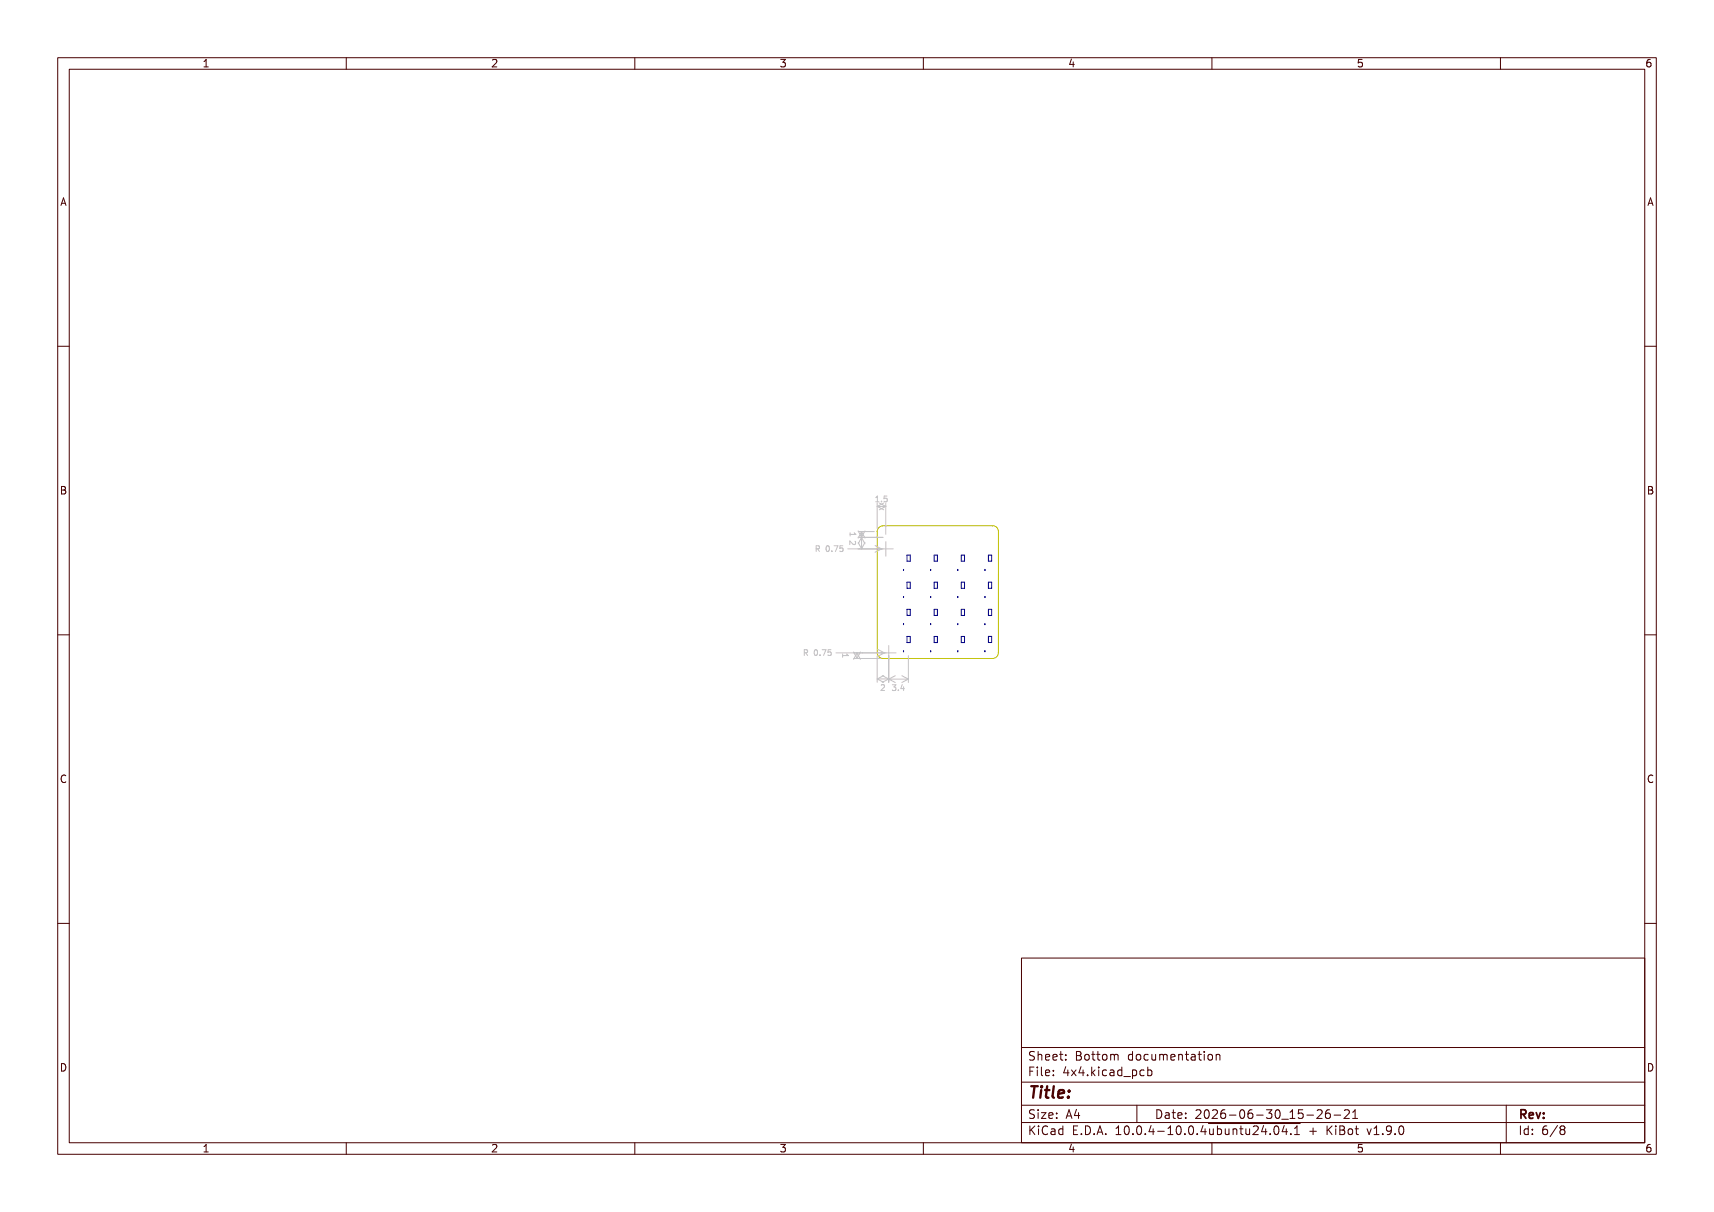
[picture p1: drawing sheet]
<svg xmlns="http://www.w3.org/2000/svg" width="297mm" height="210mm" viewBox="0 0 297 210" stroke-linecap="round" stroke-linejoin="round" font-family="sans-serif">
<g fill="none" stroke="#000084" stroke-width=".17">
<path d="M156.5 98.7l.1 .1M157.2 96.2h.5v1h-.5zM161.2 98.7l.1 .1M161.9 96.2h.5v1h-.5zM165.9 98.7l.1 .1M166.6 96.2h.5v1h-.5zM170.6 98.7l.1 .1M171.3 96.2h.5v1h-.5zM156.5 103.4h.1M156.5 112.8h.1M156.5 108.1l.1 .1M156.6 103.4v.1"/>
<path d="M156.6 112.8v.1M157.2 110.3h.5v1h-.5zM157.2 100.9h.5v1h-.5zM157.2 105.6h.5v1h-.5zM161.2 103.4l.1 .1M161.2 108.1l.1 .1M161.2 112.8l.1 .1M161.3 103.5h.1M161.3 112.9h.1M161.9 110.3h.5v1h-.5zM161.9 100.9h.5v1h-.5zM161.9 105.6h.5v1h-.5z"/>
<path d="M165.9 108.1l.1 .1M165.9 103.4h.1M165.9 112.8h.1M166 103.4v.1M166 112.8v.1M166.6 100.9h.5v1h-.5zM166.6 105.6h.5v1h-.5zM166.6 110.3h.5v1h-.5zM170.6 112.7l.1 .2M170.6 103.4l.1 .1M170.6 108.1l.1 .1M170.7 112.9h.1"/>
<path d="M170.7 103.5h.1M171.3 100.9h.5v1h-.5zM171.3 105.6h.5v1h-.5zM171.3 110.3h.5v1h-.5z"/>
</g>
<path d="M152.3 91.4l.7-.3h19a1 1 0 0 1 1 1v21a1 1 0 0 1-1 1h-19a1 1 0 0 1-1-1v-21z" fill="none" stroke="#c2c200" stroke-width=".17"/>
<g fill="none" stroke="#c2c2c2" stroke-width=".17">
<path d="M141.4 95.1l.5-.1 .1-.3-.6-.1v1M141.7 95.1l.3 .5M143.2 94.7l.2-.1a.53 .53 0 0 1 .3 .5 .53 .53 0 0 1-.3 .5l-.3-.4zM144.1 95.5v.1M144.5 94.6h.7l-.4 1M146 94.6h-.4l-.1 .4h.5v.5l-.1 .1-.4-.1M146.9 95.1h7.9M147.3 92.3v.6M148 92.3l.3 .3h-1M148.2 93.8l.1 .4-.3 .2-.7-.7v.7M148.7 93.1h4.3M148.7 92.1h2.8"/>
<path d="M148.7 92l1.2 2.2M148.7 94l.6 1.1M149.3 92.1v3M149.3 92.1l-.6 1.1M149.3 92.1l.6 1.1M149.9 92l-1.2 2.2M149.9 94l-.6 1.1M151.6 94.5l1.2 .6-1.2 .6M151.7 86.2l.3-.3v1M151.7 86.9h.6M152 87.2v4.4M152 87.8h1.5"/>
<path d="M152 87.8l1.1 .5M152.4 87.2l1.1 .6M152.7 86.9h.1M153.1 87.2l-1.1 .6M153.5 87.2v5.4M153.5 87.8l-1.1 .5M153.5 93.8v2.6M153.7 85.9h-.5v.5h.4l.1 .5h-.1h-.4M139.4 113.1h.4l.1-.4-.5-.1v1M139.6 113.1l.3 .5M141.2 112.7l.1-.1a.53 .53 0 0 1 .4 .5 .53 .53 0 0 1-.4 .5l-.2-.4zM142.1 113.5v.1"/>
<path d="M142.5 112.6h.6l-.4 1M144 112.6h-.5v.5l.4-.1 .1 .5-.2 .1-.3-.1M144.9 113.1h10.4M146 113.3v.6M146.7 113.3l.3 .3h-1M147.9 114.1h4.6M147.9 113l.6 1.1M148.5 113.1v1M148.5 113.1l-.6 1.2M148.5 113.1l.6 1.2M149.1 113l-.6 1.1M152 113.6v4.6"/>
<path d="M152 117.6l5.4 .1M152 117.6l1.1 .6M152.1 112.5l1.2 .6-1.2 .6M152.7 118.7l.4-.1 .2 .3-.6 .7h.6M152.9 117.1l2.2 1.2M153.1 117.1l-1.1 .5M154 111.9v6.4M154.6 118.7h.6l-.3 .3 .3 .1v.5l-.1 .1-.5-.1M155.1 117.1l-2.2 1.1M155.7 119.6v.1M156.3 117.1l1.1 .6M156.3 118.6l-.2 .7h.6"/>
<path d="M156.6 119v.7M157.4 113.6v4.7M157.4 117.7l-1.1 .6"/>
</g>
<g fill="none" stroke="#480000" stroke-width=".17">
<path d="M10 10h277v190h-277zM12 12h273v186h-273zM35.3 11.6h.8M35.3 10.7l.4-.4v1.3M60 10v2M85.3 10.4l.5-.1 .3 .4-.8 .9h.8M110 10v2M135.3 10.3h.8l-.4 .5 .3 .1v.6l-.2 .1-.5-.1M160 10v2M185.7 10.2l-.4 1h.9M186 10.7v.9M210 10v2"/>
<path d="M236 10.3h-.6l-.1 .6 .2-.1 .5 .1 .1 .1-.1 .5-.2 .1-.5-.1M260 10v2M286 10.3l-.4 .1a.87 .87 0 0 0 0 1.2l.4-.1 .1-.5-.3-.2-.3 .1-.2 .1M10.6 35.6l.4-1.3 .4 1.3M10.7 35.2h.6M285.6 35.6l.4-1.3 .4 1.3M285.7 35.2h.6M10 60h2M285 60h2M10.7 84.3l.6 .1v.3l-.2 .2a.35 .35 0 0 1 .3 .3 .35 .35 0 0 1-.2 .4h-.5zM10.7 84.9h.4M285.7 84.3l.6 .1v.3l-.2 .2a.35 .35 0 0 1 .3 .3 .35 .35 0 0 1-.2 .4h-.5z"/>
<path d="M285.7 84.9h.4M10 110h2M285 110h2M11.4 134.4a.62 .62 0 0 0-.9 .5 .62 .62 0 0 0 .7 .7l.2-.1M286.4 134.4a.62 .62 0 0 0-.9 .5 .62 .62 0 0 0 .7 .7l.2-.1M10 160h2M285 160h2M177 166h108v32h-108zM10.7 184.3a.66 .66 0 0 1 .7 .6 .66 .66 0 0 1-.7 .7zM35.3 198.7l.4-.4v1.3M35.3 199.6h.8M60 198v2"/>
<path d="M85.3 198.4l.5-.1 .3 .4-.8 .9h.8M110 198v2M135.3 198.3h.8l-.4 .5 .3 .1v.6l-.2 .1-.5-.1M160 198v2M177 194.5h108M177 191.5h108M177 187.5h108M177 181.5h108M178.5 195.1v1.5M178.5 185.6h.5M178.7 195.7l.6 .9M179.2 184.9h-.7v1.5"/>
<path d="M179.2 192.4l-.5-.1-.2 .1v.5l.6 .3 .1 .3-.2 .3-.6-.1M179.2 182.3l-.5-.1-.2 .1v.5l.6 .3 .1 .3-.2 .3-.6-.1M179.3 195.1l-.8 .9M179.7 184.9v.1M179.7 185.4v1M179.9 182.2v1.5M179.9 192.3v.1M179.9 192.8v1M179.9 182.8l.2-.1 .4 .1v.9M180 195.1v.1M180 195.6v1M180.5 192.8h.7l-.7 1h.7"/>
<path d="M180.5 184.9v1.3l.2 .2M181.2 183.2l.7-.1-.1-.3-.4-.1-.2 .2v.7h.6M181.2 185.9l.7-.2-.1-.2-.4-.1-.2 .2v.7h.6M181.5 195.2a.6 .6 0 0 0-.7 0 .6 .6 0 0 0-.2 .8 .56 .56 0 0 0 .3 .5 .56 .56 0 0 0 .6 0M181.7 193.3l.8-.1-.1-.3-.4-.1-.3 .2 .1 .7h.6M182.2 195.7h.5l.1 .9M182.5 183.2l.7-.1-.1-.3-.4-.1-.2 .2v.7h.6M182.5 186.3v.1M182.5 185.5v.1M182.8 196h-.5a.29 .29 0 0 0-.2 .3 .29 .29 0 0 0 .2 .3l.5-.1M183.1 193.7v.1M183.1 192.9v.1"/>
<path d="M183.6 182.7h.6M183.8 182.2v1.3l.4 .2M184.2 195.7l-.5-.1-.2 .3v.4l.1 .2h.6M184.2 195.1v1.5M184.7 184.8l-.4 1.1h.9M184.7 183.6v.1M184.7 182.8v.1M184.7 193.8l.5-1.5 .5 1.5M184.9 193.4h.7M185 185.4v1M185.7 198.2l-.4 1h.9M185.7 185.4l.8 1"/>
<path d="M186 198.7v.9M186 195.8h.5M186.5 185.4l-.8 1M186.5 182.2h.5l.2 .1 .1 .3-.3 .3a.4 .4 0 0 1 .4 .4 .4 .4 0 0 1-.3 .4h-.6zM186.5 192.2l-.3 1.1h.9M186.5 182.9h.5M186.7 195.1h-.7v1.5h.7M186.9 192.8v1M187.3 184.8l-.3 1.1h.9M187.4 196.5v.1M187.7 185.4v1M188 182.8l.2-.1 .5 .1v.6l-.1 .2-.4 .1-.2-.1z"/>
<path d="M188.1 195.1a.76 .76 0 0 1 .9 .7 .76 .76 0 0 1-.9 .8zM188.5 186.3v.1M189.2 184.9v1.5M189.2 182.7h.5M189.3 185.8l.4 .6M189.4 182.2v1.3l.3 .2M189.6 196.5v.1M189.7 185.4l-.5 .6M190 182.7h.6M190.1 196.6l.5-1.5 .5 1.5M190.2 196.2h.8M190.2 182.2v1.3l.4 .2"/>
<path d="M190.4 184.9v.1M190.4 185.4v1M191.1 182.8l.2-.1 .4 .1 .1 .6-.1 .2-.4 .1-.2-.1zM191.6 196.5v.1M191.7 185.5l-.4-.1-.3 .3v.4l.2 .2h.5M192.4 185.5h.6v.9M192.5 182.8l.4-.1 .2 .2M192.5 182.7v1M193 185.7l-.5 .1a.29 .29 0 0 0-.2 .3 .29 .29 0 0 0 .2 .3l.5-.1M193.1 182.9l.2-.2 .4 .1v.9M193.1 182.9v.8M193.4 196.6h.8"/>
<path d="M193.4 195.5l.4-.4v1.5M194.4 185.5l-.4-.1-.3 .3v.4l.1 .2h.6M194.4 184.9v1.5M194.7 186.5h1.2M195 195.2l.2-.1a.81 .81 0 0 1 .3 1.4l-.2 .1a.81 .81 0 0 1-.3-1.4zM196.2 185.5l.5-.1 .3 .3v.4l-.2 .2h-.6M196.2 182.2v1.5M196.2 185.4v1.5M196.2 182.8l-.4-.1-.3 .3v.4l.2 .2h.5M196.3 196.5v.1M197 191.5v3M197 182.8l.4-.1 .3 .3v.4l-.3 .3-.4-.1-.1-.2v-.4z"/>
<path d="M197.1 195.2l.2-.1a.81 .81 0 0 1 .4 1.4l-.2 .1a.81 .81 0 0 1-.4-1.4zM198.2 185.5l-.4-.1-.3 .3v.4l.2 .2h.5M198.5 196.5v.1M198.9 185.5l.4-.1 .3 .3v.4l-.1 .2h-.6M198.9 184.9v1.5M199 182.8l-.5-.1-.3 .3v.4l.2 .2h.6M199.5 195l-.4 1.1h.9M199.6 182.7l.1 .9 .3 .1 .2-.1M199.8 195.6v1M200.2 182.7v1M200.5 192.3a.76 .76 0 0 1 .8 .7 .76 .76 0 0 1-.8 .8zM200.6 196h1.1"/>
<path d="M201 182.8l.4-.1 .2 .2M201 182.7v1M201.6 182.9l.2-.2 .4 .1v.9M201.6 182.9v.8M202 192.9h.5l.1 .9M202.4 196.6h.8M202.4 195.5l.4-.4v1.5M202.6 193.2h-.5a.29 .29 0 0 0-.2 .3 .29 .29 0 0 0 .2 .3l.5-.1M202.9 183.2l.7-.1-.1-.3-.4-.1-.2 .2 .1 .7h.5M203.1 192.8h.6M203.3 192.3v1.3l.4 .2M204 195.2l.2-.1a.81 .81 0 0 1 .6 .6 .81 .81 0 0 1-.3 .8l-.2 .1a.81 .81 0 0 1-.3-1.4z"/>
<path d="M204.1 193.3l.7-.1-.1-.3-.4-.1-.2 .2 .1 .7h.5M204.2 182.8l.3-.1 .3 .1 .1 .9M204.2 182.7v1M205.3 196.5v.1M205.4 182.7h.6M205.5 193.7v.1M205.5 192.9v.1M205.6 182.2v1.3l.4 .2M206.1 195.2l.2-.1a.81 .81 0 0 1 .4 1.4l-.2 .1a.81 .81 0 0 1-.4-1.4zM206.5 182.8h.5l.1 .9M207.1 183.1h-.5a.29 .29 0 0 0-.2 .3 .29 .29 0 0 0 .2 .3l.5-.1M207.2 192.4l.3-.1h.3l.2 .1 .1 .3-.1 .2-.8 .9h.9"/>
<path d="M207.5 196.5v.1M207.6 182.7h.6M207.8 182.2v1.3l.4 .2M208.5 195l-.4 1.1h.9M208.7 182.2v.1M208.7 182.7v1M208.8 195.6v1M208.9 192.4l.1-.1a.82 .82 0 0 1 .6 .6 .82 .82 0 0 1-.3 .8l-.1 .1a.81 .81 0 0 1-.6-.6 .81 .81 0 0 1 .3-.8zM209.4 194.7h15.9M209.5 182.8l.3-.1 .3 .3v.4l-.3 .3-.3-.1-.2-.2v-.4zM209.6 195.6l.1 .9 .3 .1 .2-.1M210 198v2"/>
<path d="M210.1 192.4l.2-.1h.4l.2 .1 .1 .3-1 1.1h1M210.2 195.6v1M210.7 182.8l.3-.1 .3 .1 .1 .9M210.7 182.7v1M211 195.1v1.5M211 195.7l.4-.1 .3 .3v.4l-.2 .2h-.5M212.2 192.3a.6 .6 0 0 0-.7 .6v.6l.2 .2 .4 .1 .2-.1 .1-.5-.2-.3h-.4l-.3 .3M212.3 195.6l.1 .9 .3 .1 .3-.1M213 195.6v1M213 193.2h1.2M213.7 195.7l.2-.1 .3 .1 .1 .9M213.7 195.6v1"/>
<path d="M214.8 195.6h.6M215 192.4l.2-.1a.82 .82 0 0 1 .6 .6 .82 .82 0 0 1-.3 .8l-.2 .1a.81 .81 0 0 1-.3-1.4zM215 195.1v1.3l.4 .2M215.9 195.6l.1 .9 .3 .1 .2-.1M216.5 195.6v1M217 192.3a.6 .6 0 0 0-.8 .6v.6l.2 .2 .4 .1 .2-.1 .1-.5-.1-.3h-.5l-.3 .3M217.2 195.2l.2-.1h.3l.3 .1v.3v.2l-.9 .9h.9M217.7 193.2h1.2M219 195l-.4 1.1h.9M219.3 195.6v1M219.5 192.3h.9l-.5 .6 .4 .1v.7l-.2 .1h-.4l-.2-.1M220.1 196.5v.1"/>
<path d="M221 195.2l.1-.1a.81 .81 0 0 1 .6 .6 .81 .81 0 0 1-.3 .8l-.2 .1a.82 .82 0 0 1-.5-.6 .82 .82 0 0 1 .3-.8zM221.1 192.4l.2-.1a.82 .82 0 0 1 .6 .6 .82 .82 0 0 1-.3 .8l-.1 .1a.81 .81 0 0 1-.4-1.4zM222.1 193.9h1.1M222.5 195l-.3 1.1h.9M222.9 195.6v1M223.5 193.8h.9M223.5 192.7l.5-.4v1.5M223.7 196.5v.1M224.3 196.6h.9M224.3 195.5l.4-.4v1.5M225.7 192.3h-.7v.7l.2-.1h.5l.1 .3-.1 .5-.2 .1h-.3l-.2-.1M226.5 193.2h1.1"/>
<path d="M227 196h1.1M227.5 195.4v1.2M228.2 192.4l.3-.1h.3l.2 .1 .1 .3-.1 .2-.8 .9h.9M230 195.1v1.5M230.2 195.7l.6 .9M230.4 192.3a.59 .59 0 0 0-.7 .6v.6l.1 .2 .4 .1 .3-.1v-.5l-.1-.3h-.4l-.3 .3M230.8 195.1l-.8 .9M231.2 193.2h1.1M231.5 195.1v.1M231.5 195.6v1M232.2 195.1h.5l.2 .1 .1 .3-.3 .3a.4 .4 0 0 1 .3 .4 .4 .4 0 0 1-.3 .4h-.5zM232.2 195.8h.5"/>
<path d="M233 192.4l.2-.1h.3l.2 .1 .1 .3-.9 1.1h.9M233.7 195.7l.4-.1 .3 .3v.4l-.3 .3-.4-.1-.1-.2v-.4zM234.4 193.8h.8M234.4 192.7l.4-.4v1.5M234.8 195.6h.6M235 195.1v1.3l.4 .2M236 198.3h-.6l-.1 .6 .2-.1 .5 .1 .1 .1-.1 .5-.2 .1-.5-.1M236.9 195.6l.3 1 .4-1M238.1 196.6h.9M238.1 195.5l.4-.4v1.5M239.6 196.5v.1M241.1 195.7l-.3 .3h-.3l-.3-.3v-.3l.2-.2 .4-.1 .2 .1a.99 .99 0 0 1-.3 1.4h-.3"/>
<path d="M241.7 196.5v.1M242.5 195.2l.2-.1a.81 .81 0 0 1 .6 .6 .81 .81 0 0 1-.3 .8l-.1 .1a.81 .81 0 0 1-.4-1.4zM260 198v2M261 191.5v6.5M263.5 195.1v1.5M264.8 195.7l-.4-.1-.3 .3v.4l.1 .2h.6M264.8 195.1v1.5M265.5 196.5v.1M265.5 195.7v.1M268 195.1a.6 .6 0 0 0-.7 .6v.6l.2 .2 .4 .1 .2-.1 .1-.5-.2-.3h-.4l-.3 .3M269.9 195l-1.3 2M270.6 195.7l-.3 .3 .1 .5 .2 .1 .4-.1 .2-.2-.1-.4-.2-.2"/>
<path d="M270.6 195.7l-.3-.3 .3-.3 .4 .1 .2 .2-.3 .3M270.6 195.7h.3M285.7 184.3a.66 .66 0 0 1 .7 .6 .66 .66 0 0 1-.7 .7zM286 198.3l-.4 .1a.87 .87 0 0 0 0 1.2l.4-.1 .1-.5-.3-.2-.3 .1-.2 .1"/>
</g>
<path d="M263.6 193.1l.7-.1 .1-.2-.1-.4-.2-.1h-.5v1.5M263.9 193.1l.5 .7M265 193.3l.7-.2-.1-.2-.4-.1-.2 .2 .1 .7h.5M266.2 192.8l.4 1 .3-1M267.5 193.6v.2M267.5 192.9v.1" fill="none" stroke="#480000" stroke-width=".3"/>
<g fill="none" stroke="#480000" stroke-width=".4">
<path d="M178.7 188.2h1.1M179.3 188.2l-.3 2M180.4 188.9l-.1 1.3M180.5 188.2l-.1 .1 .1 .1M180.5 188.2l.1 .1-.1 .1M180.5 188.2v.2M181.1 188.9h.7M181.5 188.2l-.3 1.7 .1 .2 .4 .1M182.6 188.2l-.2 1.7 .2 .3M183.4 189.5l1-.1-.1-.4-.2-.1-.5 .1-.3 .9 .3 .3 .6-.1M185.1 190l.1 .1-.1 .1M185.1 190l-.1 .1 .1 .1"/>
<path d="M185.1 190v.2M185.3 189l-.1 .2M185.3 189v.1l-.1 .1M185.3 189l-.1 .1v.1"/>
</g>
<text font-size="2.7" fill="#fff" x="178" y="190.3">Title:</text>
<g font-size="2" fill="#fff">
<text x="178" y="183.8">Sheet: Bottom documentation</text>
<text x="178" y="186.5">File: 4x4.kicad_pcb</text>
<text x="178" y="193.9">Size: A4</text>
<text x="178" y="196.7">KiCad E.D.A. 10.0.4-10.0.4~{ubuntu24.04.1} + KiBot v1.9.0</text>
<text x="200" y="193.9">Date: 2026-06-30_15-26-21</text>
<text x="263" y="196.7">Id: 6/8</text>
<text x="263" y="193.9">Rev:</text>
</g>
<g font-size="1.7" fill="#fff">
<text x="35" y="11.7">1</text>
<text x="85" y="11.7">2</text>
<text x="135" y="11.7">3</text>
<text x="185" y="11.7">4</text>
<text x="235" y="11.7">5</text>
<text x="285" y="11.7">6</text>
<text x="10.5" y="35.7">A</text>
<text x="285.5" y="35.7">A</text>
<text x="10.5" y="85.6">B</text>
<text x="285.5" y="85.6">B</text>
<text x="10.5" y="135.7">C</text>
<text x="285.5" y="135.7">C</text>
<text x="10.5" y="185.6">D</text>
<text x="285.5" y="185.6">D</text>
<text x="35" y="199.7">1</text>
<text x="85" y="199.7">2</text>
<text x="135" y="199.7">3</text>
<text x="185" y="199.7">4</text>
<text x="235" y="199.7">5</text>
<text x="285" y="199.7">6</text>
</g>
<g font-size="1.3" fill="#fff">
<text x="151.5" y="87">1.5</text>
<text x="141.3" y="95.6">R 0.75</text>
<text x="147.2" y="93.7" transform="rotate(90 147.2 93.7)">2</text>
<text x="147.3" y="92.2" transform="rotate(90 147.3 92.2)">1</text>
<text x="139.3" y="113.6">R 0.75</text>
<text x="146" y="113.2" transform="rotate(90 146 113.2)">1</text>
<text x="152.6" y="119.7">2</text>
<text x="154.5" y="119.7">3.4</text>
</g>
<g font-size=".5" fill="#fff">
<text x="156.4" y="98.6" transform="rotate(90 156.4 98.6)">~</text>
<text x="161.1" y="98.6" transform="rotate(90 161.1 98.6)">~</text>
<text x="165.8" y="98.6" transform="rotate(90 165.8 98.6)">~</text>
<text x="170.5" y="98.6" transform="rotate(90 170.5 98.6)">~</text>
<text x="156.4" y="103.3" transform="rotate(90 156.4 103.3)">~</text>
<text x="161.1" y="103.3" transform="rotate(90 161.1 103.3)">~</text>
<text x="165.8" y="103.3" transform="rotate(90 165.8 103.3)">~</text>
<text x="170.5" y="103.3" transform="rotate(90 170.5 103.3)">~</text>
<text x="156.4" y="108" transform="rotate(90 156.4 108)">~</text>
<text x="156.4" y="112.7" transform="rotate(90 156.4 112.7)">~</text>
<text x="161.1" y="108" transform="rotate(90 161.1 108)">~</text>
<text x="161.1" y="112.7" transform="rotate(90 161.1 112.7)">~</text>
<text x="165.8" y="108" transform="rotate(90 165.8 108)">~</text>
<text x="165.8" y="112.7" transform="rotate(90 165.8 112.7)">~</text>
<text x="170.5" y="108" transform="rotate(90 170.5 108)">~</text>
<text x="170.5" y="112.7" transform="rotate(90 170.5 112.7)">~</text>
</g>
</svg>
